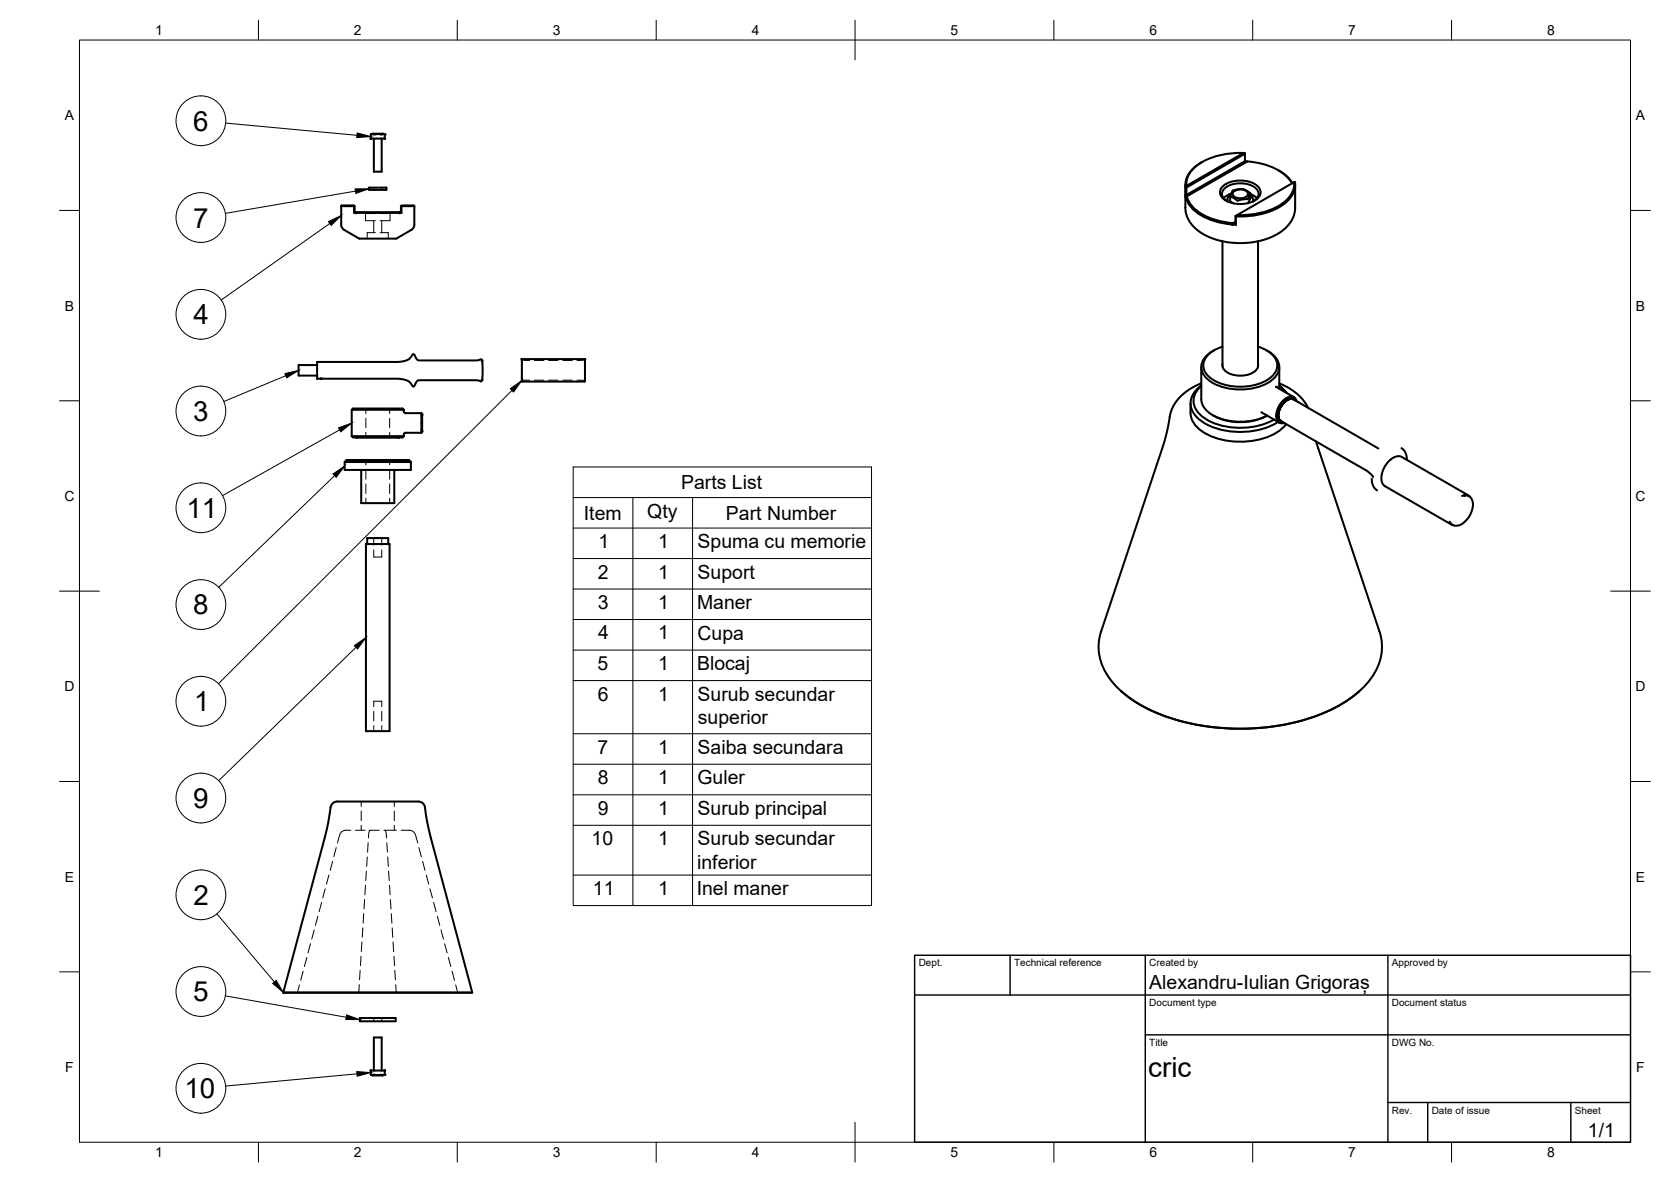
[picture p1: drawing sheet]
<svg xmlns="http://www.w3.org/2000/svg" width="420mm" height="297mm" viewBox="0 0 420 297" stroke-linecap="round" stroke-linejoin="round" font-family="sans-serif">
<!-- layer: Visible -->
<g fill="none" stroke="#000" stroke-width=".51">
<path d="M93.2 33.8l.5-.2h2.6l.4 .2v1h-3.5zM93.2 33.8h2.6M94 34.8v8.3h2v-8.3M95.8 33.8h.1M95.9 33.8h.8M312.7 38.4a17.6 17.6 0 0 0-12.7 4.1 5.3 5.3 0 0 0-1.7 4.2M313 38.6l-14.7 8.5-.1-.1 .1-.3 14.4-8.3 .3 .2v1.9M85.8 51.8h3.2v1.7h.5M85.8 51.8l.1-.2h3.1l.2 .2-.2 1.7M85.8 51.8v4.7a1.53 1.53 0 0 0 .7 1.3l3.8 2.2h9.3l3.8-2.2M89.1 51.7l-.1 .1M89.2 53.3h.3"/>
<path d="M89.5 53.3h11M89.5 53.5h11M89.5 53.3v.2M92.8 47.1h4.4v.6h-4.4zM100.5 53.3v.2M100.5 53.3h.3M100.9 51.7l3.1-.1 .2 .2M100.9 51.8h-.1l.1 1.7M104.2 51.8h-3.3v1.7h-.4M104.2 51.8v4.7a1.49 1.49 0 0 1-.8 1.3M298 46.4l.1 6.5 .3 1.4 .7 1.4a14.5 14.5 0 0 0 11.5 5.4l4.4-.2 4.1-1.1a9.4 9.4 0 0 0 6.3-6l.2-1.2v-6.2M298.1 47.1v2.1"/>
<path d="M298.1 49.2l.1 .5M298.2 49.7a9.1 9.1 0 0 0 6.1 5.5 21.6 21.6 0 0 0 6.4 1.3M298.2 47l-.1 .1M298.3 47.1v2l-.2 .1M298.3 49l.1 .3M298.4 49.3l-.2 .4M298.4 49.3a8.9 8.9 0 0 0 6.1 5.6 20.6 20.6 0 0 0 5.6 1.2M302.3 40.7a6.7 6.7 0 0 0-4.2 6.4M307.6 46.7a7.5 7.5 0 0 1 8.5 0 2.11 2.11 0 0 1 .8 2.1 2.11 2.11 0 0 1-1.4 1.6 7.7 7.7 0 0 1-7.9-.5 1.99 1.99 0 0 1 0-3.2zM308.4 50.5a1.97 1.97 0 0 1-1.1-1.9 1.97 1.97 0 0 1 1.4-1.8 6.6 6.6 0 0 1 7.4 .9 1.87 1.87 0 0 1-.8 2.8M308.6 50.2v.4M309.3 49.3v1.3"/>
<path d="M309.3 50.6h.1M309.3 50.6l.9 .5M309.5 49a1.43 1.43 0 0 0-.8 1.6M309.6 48.6l-1.3 .7-.6 .5M310 47.9l2.2-.4 1.3 .4a.89 .89 0 0 1 .8 .8l-.3 .5a.73 .73 0 0 1-.6 .8l-1.4 .2a1.05 1.05 0 0 1-1.5-.3l-1.2-.5zM310.1 56.1h.6M310.1 56.1l.6-.3-.8 .6zM310.1 48.2a2.56 2.56 0 0 1 3.7 .4 1.58 1.58 0 0 1-1.9 1.2h-.5a1.1 1.1 0 0 1-1.2-.4 1.1 1.1 0 0 1-.1-1.2zM310.7 54.3l14.8-8.6a5.1 5.1 0 0 1-2.2 5.2 18.6 18.6 0 0 1-12.6 3.5M310.7 54.4v-.1v2.2M310.7 54.4v2.1M313.6 40.6l-15.2 8.7"/>
<path d="M314.4 48.6v1.3l-.6 1.1M314.4 48.7l.8 .4 .8 .7M314.4 49.1a1.37 1.37 0 0 1 .6 1.5M314.4 49.8h.1M315.1 50.2v.4M321.4 42.8l.2 .1M321.6 42.9l2.2 1.7 1.2 1.4M324.9 46.1a12.1 12.1 0 0 0-8.7-5.2l-3.2-.4-14.7 8.6M325.4 45.8a6.4 6.4 0 0 1-4 6 20 20 0 0 1-10.3 2.3M307.4 60.6v31.6M316.3 60.6v31.6M79.7 91h20.5l1.5-.3 1.1-.4 1.1-1.3 .3 .2 .6 1.1 .7 .3h14.3l1.1-.3 .3 .2 .1 .8v3.7l-.4 .8-1.1-.2h-14.6l-.4 .2-.8 1.3-1.2-1.3-1.1-.4-1.5-.2h-20.5z"/>
<path d="M79.7 91.7h-4.6v2.7h4.6M131.2 90.3v5.5M131.2 95.8l.1 .1M131.3 90.2h15.6M131.3 90.2l-.1 .1M146.9 90.2l.2 .2v5.3l-.2 .2h-15.6M302 97a4.6 4.6 0 0 0 .5 7.8 17.9 17.9 0 0 0 17.8 .6M302 96.3l-2.9 1.5-2.7 2.3-1.5 2.1-.8 2.5a43.3 43.3 0 0 1-1.9 8l-15.3 46a13.3 13.3 0 0 0 3.7 13.7 36.5 36.5 0 0 0 19.1 9.5 56.9 56.9 0 0 0 35.9-4 22.6 22.6 0 0 0 11-10.7 12.1 12.1 0 0 0 .2-8.5l-15.9-47.8M302 92.2v8.1a5.5 5.5 0 0 0 4 4.6 15.6 15.6 0 0 0 12.6-.5M302 96.9a5 5 0 0 0-.3 8.6 18.9 18.9 0 0 0 16.4 2.1l3.3-1.6M304.9 88.2a4.4 4.4 0 0 0-2.6 5.2 8.7 8.7 0 0 0 7.1 4.3 13.4 13.4 0 0 0 11.1-2.8 3.8 3.8 0 0 0-.8-6l-.9-.7M305.3 88l-.4 .2"/>
<path d="M307.4 91.5a2.44 2.44 0 0 0 2 2.5 6.4 6.4 0 0 0 6.5-1.1l.4-.9v-.5M307.4 87.1a5.9 5.9 0 0 0-4.8 4.6 5.6 5.6 0 0 0 4.6 4.7 13.6 13.6 0 0 0 12.7-1.9 3.7 3.7 0 0 0-.8-6l-2.8-1.4M318.4 88l.4 .2M320.8 97.2l4.5 2.6M321.7 96.9l1.8 1.9M321.7 96.3a13 13 0 0 1 7.2 6.2M321.7 92.2v5.5M321.7 97l1.2 1.4M325.3 99.8l-.9-.1-1 .3-1 .9-.6 .9-.7 1.4-.2 1 .2 1.4 .5 .6M325.3 99.8l.5 .5 .2 .5M86.7 116.1h16.6M87.1 115.6h15.7l.5 .5v2h-16.6v-2z"/>
<path d="M88.4 103h13.1M88.4 109.6h13.1M88.4 109.6a2.64 2.64 0 0 0 2.2 .3h8.8a2.64 2.64 0 0 0 2.1-.3M89.7 109.9h10.6M90.8 118.1v8.3h8.3v-8.3M101.5 103a2.64 2.64 0 0 0-2.1-.3h-8.8a2.64 2.64 0 0 0-2.2 .3v6.6M101.5 103l.1 .5 .3 .3h4.1M106 103.8v5M106 103.8l.1 .2v4.6l-.1 .2h-4.1l-.3 .3-.1 .5M106.1 104.2v4.2M299.3 101.4a6.8 6.8 0 0 0 1.4 5.6 15.4 15.4 0 0 0 11.6 4 14.4 14.4 0 0 0 11.1-4.4M304.9 104.3a14.6 14.6 0 0 0 13.7 .1"/>
<path d="M317.1 103.6l4.5 2.6M321.6 106.2l.5 .2 .8-.1M322.8 101.2a2.16 2.16 0 0 1 2.4-.8 2.96 2.96 0 0 0-3.3 2.1l-.4 1.4a1.9 1.9 0 0 0 .6 1.9 2.9 2.9 0 0 1 .2-3.9zM325.9 100.8l-.4-.6a2.69 2.69 0 0 0-3.1 1.2l-.9 1.7-.3 1.8 .6 1.1 1 .2M346.6 112.7l-21.4-12.3a2.96 2.96 0 0 0-3.3 2.1l-.4 1.4a1.9 1.9 0 0 0 .6 1.9l21.4 12.4 1.8 1.7M352.4 112.6l1 1.1 .3 1.9M92 136.7h6v47h-6zM92.3 136.7v-1.5h5.3v1.5M344.9 120.3l.1 1.1 .4 .9 .9 .9M364.5 131.1l.8 .8M368.3 124.5l1.2 .3 .7 .9 .2 1.5-.6 1.8-.7 1.2-1.4 1.4-1.3 .5-1.1-.2M368.4 124.5l-.8 .1"/>
<path d="M369.5 124.8l-17.3-10.1-.8-.1-1.2 .5-.9 .7-1 1.2-.6 1.2-.4 1.6 .2 1.3 .5 .9 17.3 9.9M281.9 173.7a42.6 42.6 0 0 0 24 9.2 54.4 54.4 0 0 0 30.8-5.6l2.7-1.7 2.4-1.9M83.1 202.9l-.6 3.8-.8 3.8-10.5 38.9M83.1 202.9a1.9 1.9 0 0 1 2.4-1.5h18.6a2.62 2.62 0 0 1 2.6 1l.7 4.3 .9 3.8 10.4 38.9h-47.5M71.2 249.4h47.5M90.5 255.8h9v.9h-9zM93.2 269h3.5v1.1l-.4 .2h-2.6l-.5-.2zM93.2 270.1h.9M94 269v-8.3h2v8.3M94.1 270.1h.1M94.1 270.1h2.6"/>
</g>
<!-- layer: Hidden -->
<g fill="#000" stroke="#000" stroke-width=".25">
<circle cx="93.2" cy="33.8" r=".11"/>
<circle cx="79.7" cy="95.2" r=".11"/>
<circle cx="131.2" cy="95.8" r=".11"/>
<circle cx="147.1" cy="95.7" r=".11"/>
<circle cx="106" cy="108.8" r=".11"/>
<circle cx="106.1" cy="108.6" r=".11"/>
<circle cx="106.1" cy="108.4" r=".11"/>
<circle cx="96.7" cy="270.1" r=".11"/>
</g>
<g fill="none" stroke="#000" stroke-width=".25">
<path d="M93.2 33.8h3.5M96.7 33.8h.1M91.6 53.3l.3 .4M91.9 53.7h2.5M91.9 53.7v1.8h2.5M94 47.1v.6M94 55.5v3M94.4 58.5h-2.1v1.5M95.6 53.7h2.5M95.6 58.5h2v1.5M96 47.1v.6M96 55.5v3"/>
<path d="M98.1 53.7v1.8h-2.5M98.4 53.3l-.3 .4M133.2 90.6h-1.5l-.5-.3v5.5l.5-.2 1.5-.1M134.4 95.5h2.3M134.4 90.6h2.3M137.9 95.5h2.4M137.9 90.6h2.4M141.5 95.5h2.4M141.5 90.6h2.4M145.1 95.5l2 .2M145.1 90.6l1.5-.1a.3 .3 0 0 1 .5-.1 .3 .3 0 0 1 0 .5v4.1M92 102.7v1.2"/>
<path d="M92 105.1v2.4M92 108.7v1.2M92 115.6v1.2M92 118.1v2.3M98 102.7v1.2M98 105.1v2.4M98 108.7v1.2M98 115.6v1.2M98 118.1v2.3M92 121.6v2.4M92 125.2v1.2M94 138.2v1.8h2v-1.8"/>
<path d="M94 135.2v1.8M96 135.2v1.8M98 121.6v2.4M98 125.2v1.2M94 177.6v-1.4h2v1.4M94 178.8v2.4M96 178.8v2.4M94 182.4v1.3M96 182.4v1.3M82.7 219.9l-.6 2.3M83.6 216.5l-.6 2.2M84.5 213l-.6 2.3"/>
<path d="M88.2 208.6h-.7a2.07 2.07 0 0 0-2.1 1.3l-.5 1.9M89.4 208.6h2.4M90.8 201.4v1.3M90.8 203.8v2.4M90.8 207.4v1.2M92.1 218.9l-.1 2.4M92.4 215.4l-.2 2.3M92.6 211.8l-.2 2.4M93 208.6h2.3M93.1 208.6l-.3 .6-.2 1.4M96.5 208.6l.5 .2 .2 1.8M96.8 208.6h2.9"/>
<path d="M97.3 211.8l.1 2.4M97.5 215.4l.1 2.3M97.7 218.9l.2 2.4M99.1 201.4v1.3M99.1 203.8v2.4M99.1 207.4v1.2M100.9 208.6h1.7a1.9 1.9 0 0 1 1.9 1.3l.5 1.9M105.3 213l.6 2.3M106.3 216.5l.6 2.2M107.2 219.9l.6 2.3M78.1 237.2l-.7 2.2M79 233.7l-.6 2.3"/>
<path d="M79.9 230.3l-.6 2.2M80.9 226.8l-.7 2.3M81.8 223.4l-.6 2.2M91 236.7l-.2 2.4M91.2 233.2l-.1 2.3M91.5 229.6l-.2 2.4M91.7 226l-.2 2.4M91.9 222.5l-.1 2.4M97.9 222.5l.2 2.4M98.1 226l.2 2.4M98.4 229.6l.1 2.4M98.6 233.2l.2 2.3"/>
<path d="M98.8 236.7l.2 2.4M108.1 223.4l.6 2.2M109 226.8l.6 2.3M110 230.3l.6 2.2M110.9 233.7l.6 2.3M111.8 237.2l.6 2.2M75.3 247.5l-.5 2M76.2 244.1l-.6 2.2M77.2 240.6l-.7 2.3M90.3 247.4l-.1 2.1M90.6 243.9l-.2 2.3M90.8 240.3l-.2 2.4"/>
<path d="M94 255.8v.9M96 255.8v.9M99.1 240.3l.1 2.4M99.3 243.9l.1 2.3M99.5 247.4l.1 2.1M112.7 240.6l.6 2.3M113.7 244.1l.6 2.2M114.6 247.5l.5 2M93.2 270.1h.1M93.2 270.1h3.5"/>
</g>
<!-- layer: Visible -->
<g fill="#000" stroke="#000" stroke-width=".25">
<circle cx="93.2" cy="34.8" r=".24"/>
<circle cx="96.7" cy="34.8" r=".24"/>
<circle cx="89.5" cy="53.5" r=".24"/>
<circle cx="100.5" cy="53.5" r=".24"/>
<circle cx="298.2" cy="49.7" r=".24"/>
<circle cx="309.9" cy="56.4" r=".24"/>
<circle cx="80.7" cy="95.2" r=".24"/>
<circle cx="121.2" cy="90.7" r=".24"/>
<circle cx="121.2" cy="95.5" r=".24"/>
<circle cx="131.2" cy="90.3" r=".24"/>
<circle cx="147.1" cy="90.4" r=".24"/>
<circle cx="89.7" cy="109.9" r=".24"/>
<circle cx="100.3" cy="109.9" r=".24"/>
<circle cx="106.1" cy="108.4" r=".24"/>
<circle cx="106.1" cy="104.2" r=".24"/>
<circle cx="322.1" cy="105.8" r=".24"/>
<circle cx="368.3" cy="124.5" r=".24"/>
<circle cx="93.2" cy="269" r=".24"/>
<circle cx="96.7" cy="269" r=".24"/>
</g>
<g fill="#000">
<circle cx="93.2" cy="33.8" r=".25"/>
<circle cx="96.7" cy="33.8" r=".25"/>
<circle cx="320.8" cy="97.2" r=".25"/>
<circle cx="93.2" cy="270.1" r=".25"/>
<circle cx="96.7" cy="270.1" r=".25"/>
</g>
<!-- layer: Border -->
<g fill="none" stroke="#000" stroke-width=".25">
<path d="M20 10.1h390v276.9h-390zM65 5.1v5M115 5.1v5M165 5.1v5M215 5.1v10M265 5.1v5M315 5.1v5M365 5.1v5M15 52.9h5M410 52.9h5M15 100.7h5M410 100.7h5"/>
<path d="M15 148.6h10M405 148.6h10M15 196.4h5M410 196.4h5M15 244.2h5M410 244.2h5M65 287v5M115 287v5M165 287v5M215 282.1v9.9M265 287v5M315 287v5"/>
<path d="M365 287v5"/>
</g>
<!-- layer: TitleBlock -->
<path d="M230 240.1h180v46.9h-180zM230 250h180M254 240.1v9.9M288 240.1v46.9M349 240.1v46.9M288 260.1h122M349 277.1h61M359 277.1v9.9M395 277.1v9.9" fill="none" stroke="#000" stroke-width=".36"/>
<!-- layer: BOM -->
<g fill="none" stroke="#000" stroke-width=".25">
<path d="M56.7 30.9l33 3.1M82.9 56.2l-27.3 19.2M89.4 48l-32.7 5.6M71.9 94.4l-15.6 6.5M128.7 98.1l-73.8 73.7M84.1 119.5l-29.1 28.1M85.4 108l-29.5 16.6M144.1 117.4h75v110.2h-75zM144.1 125h75M144.1 132.7h75M159.1 125v102.6M174.1 125v102.6"/>
<path d="M144.1 140.4h75M144.1 148h75M144.1 155.7h75M89.5 162.7l-34.5 33.5M144.1 163.4h75M144.1 171h75M144.1 184.4h75M144.1 192.1h75M144.1 199.7h75M144.1 207.4h75M144.1 219.9h75M54.5 229.6l14.5 17.2"/>
<path d="M56.6 250.3l30.4 5.3M89.7 269.9l-33 3"/>
<circle cx="50.5" cy="30.4" r="6.3"/>
<circle cx="50.5" cy="54.7" r="6.3"/>
<circle cx="50.5" cy="79" r="6.3"/>
<circle cx="50.5" cy="103.3" r="6.3"/>
<circle cx="50.5" cy="127.6" r="6.3"/>
<circle cx="50.5" cy="151.9" r="6.3"/>
<circle cx="50.5" cy="176.2" r="6.3"/>
<circle cx="50.5" cy="200.6" r="6.3"/>
<circle cx="50.5" cy="224.9" r="6.3"/>
<circle cx="50.5" cy="249.2" r="6.3"/>
<circle cx="50.5" cy="273.5" r="6.3"/>
</g>
<path d="M89.8 33.4l3.4 .9-3.5 .3zM82.6 55.7l3.2-1.5-2.5 2.4zM89.3 47.5l3.5-.1-3.3 1.2zM71.6 93.9l3.5-.8-3 1.9zM128.3 97.7l2.9-2.1-2.1 2.9zM83.7 119.1l3-2-2.2 2.9zM85.1 107.5l3.4-1.2-2.8 2.2zM89.1 162.2l2.9-2-2.1 2.9zM68.6 247.1l.8-.7 1.9 3zM87.1 255l3.4 1.2h-3.5zM89.7 269.3l3.5 .2-3.4 1z" fill="#000" stroke="#000" stroke-width=".25"/>
<g font-size="7">
<text x="48.6" y="32.8">6</text>
<text x="48.5" y="57.2">7</text>
<text x="48.7" y="81.5">4</text>
<text x="48.6" y="105.8">3</text>
<text x="46.9" y="130.1">11</text>
<text x="48.6" y="154.4">8</text>
<text x="48.8" y="178.8">1</text>
<text x="48.6" y="203">9</text>
<text x="48.6" y="227.4">2</text>
<text x="48.6" y="251.6">5</text>
<text x="46.4" y="276">10</text>
<text x="288.7" y="270.6">cric</text>
</g>
<g font-size="4.9">
<text x="171.3" y="122.9">Parts List</text>
<text x="146.8" y="130.6">Item</text>
<text x="162.8" y="130.1">Qty</text>
<text x="182.5" y="130.6">Part Number</text>
<text x="150.5" y="137.7">1</text>
<text x="165.5" y="137.7">1</text>
<text x="175.4" y="137.8">Spuma cu memorie</text>
<text x="150.3" y="145.4">2</text>
<text x="165.5" y="145.4">1</text>
<text x="175.4" y="145.4">Suport</text>
<text x="150.3" y="153">3</text>
<text x="165.5" y="153">1</text>
<text x="175.3" y="153">Maner</text>
<text x="150.4" y="160.7">4</text>
<text x="165.5" y="160.7">1</text>
<text x="175.4" y="160.7">Cupa</text>
<text x="150.3" y="168.4">5</text>
<text x="165.5" y="168.4">1</text>
<text x="175.3" y="168.4">Blocaj</text>
<text x="150.3" y="176.1">6</text>
<text x="165.5" y="176.1">1</text>
<text x="175.4" y="176.1">Surub secundar</text>
<text x="175.5" y="181.9">superior</text>
<text x="150.3" y="189.4">7</text>
<text x="165.5" y="189.4">1</text>
<text x="175.4" y="189.4">Saiba secundara</text>
<text x="150.3" y="197.1">8</text>
<text x="165.5" y="197.1">1</text>
<text x="175.4" y="197.1">Guler</text>
<text x="150.3" y="204.7">9</text>
<text x="165.5" y="204.7">1</text>
<text x="175.4" y="204.8">Surub principal</text>
<text x="148.8" y="212.4">10</text>
<text x="165.5" y="212.4">1</text>
<text x="175.4" y="212.5">Surub secundar</text>
<text x="175.3" y="218.3">inferior</text>
<text x="149.1" y="224.9">11</text>
<text x="165.5" y="224.9">1</text>
<text x="175.2" y="224.9">Inel maner</text>
<text x="289" y="248.6">Alexandru-Iulian Grigoraș</text>
<text x="399.3" y="285.8">1/1</text>
</g>
<g font-size="3.5">
<text x="39" y="8.8">1</text>
<text x="89" y="8.8">2</text>
<text x="139" y="8.8">3</text>
<text x="189" y="8.8">4</text>
<text x="239" y="8.8">5</text>
<text x="289" y="8.8">6</text>
<text x="339" y="8.8">7</text>
<text x="389" y="8.8">8</text>
<text x="16.3" y="30.2">A</text>
<text x="411.3" y="30.2">A</text>
<text x="16.3" y="78">B</text>
<text x="411.3" y="78">B</text>
<text x="16.2" y="125.9">C</text>
<text x="411.2" y="125.9">C</text>
<text x="16.2" y="173.7">D</text>
<text x="411.2" y="173.7">D</text>
<text x="16.3" y="221.6">E</text>
<text x="411.3" y="221.6">E</text>
<text x="16.4" y="269.4">F</text>
<text x="411.4" y="269.4">F</text>
<text x="39" y="290.8">1</text>
<text x="89" y="290.8">2</text>
<text x="139" y="290.8">3</text>
<text x="189" y="290.8">4</text>
<text x="239" y="290.8">5</text>
<text x="289" y="290.8">6</text>
<text x="339" y="290.8">7</text>
<text x="389" y="290.8">8</text>
</g>
<g font-size="2.5">
<text x="231" y="242.9">Dept.</text>
<text x="255" y="242.9">Technical reference</text>
<text x="289" y="242.9">Created by</text>
<text x="350" y="242.9">Approved by</text>
<text x="289" y="252.8">Document type</text>
<text x="350" y="252.8">Document status</text>
<text x="289" y="262.9">Title</text>
<text x="350" y="262.9">DWG No.</text>
<text x="350" y="279.9">Rev.</text>
<text x="360" y="279.9">Date of issue</text>
<text x="396" y="279.9">Sheet</text>
</g>
</svg>
